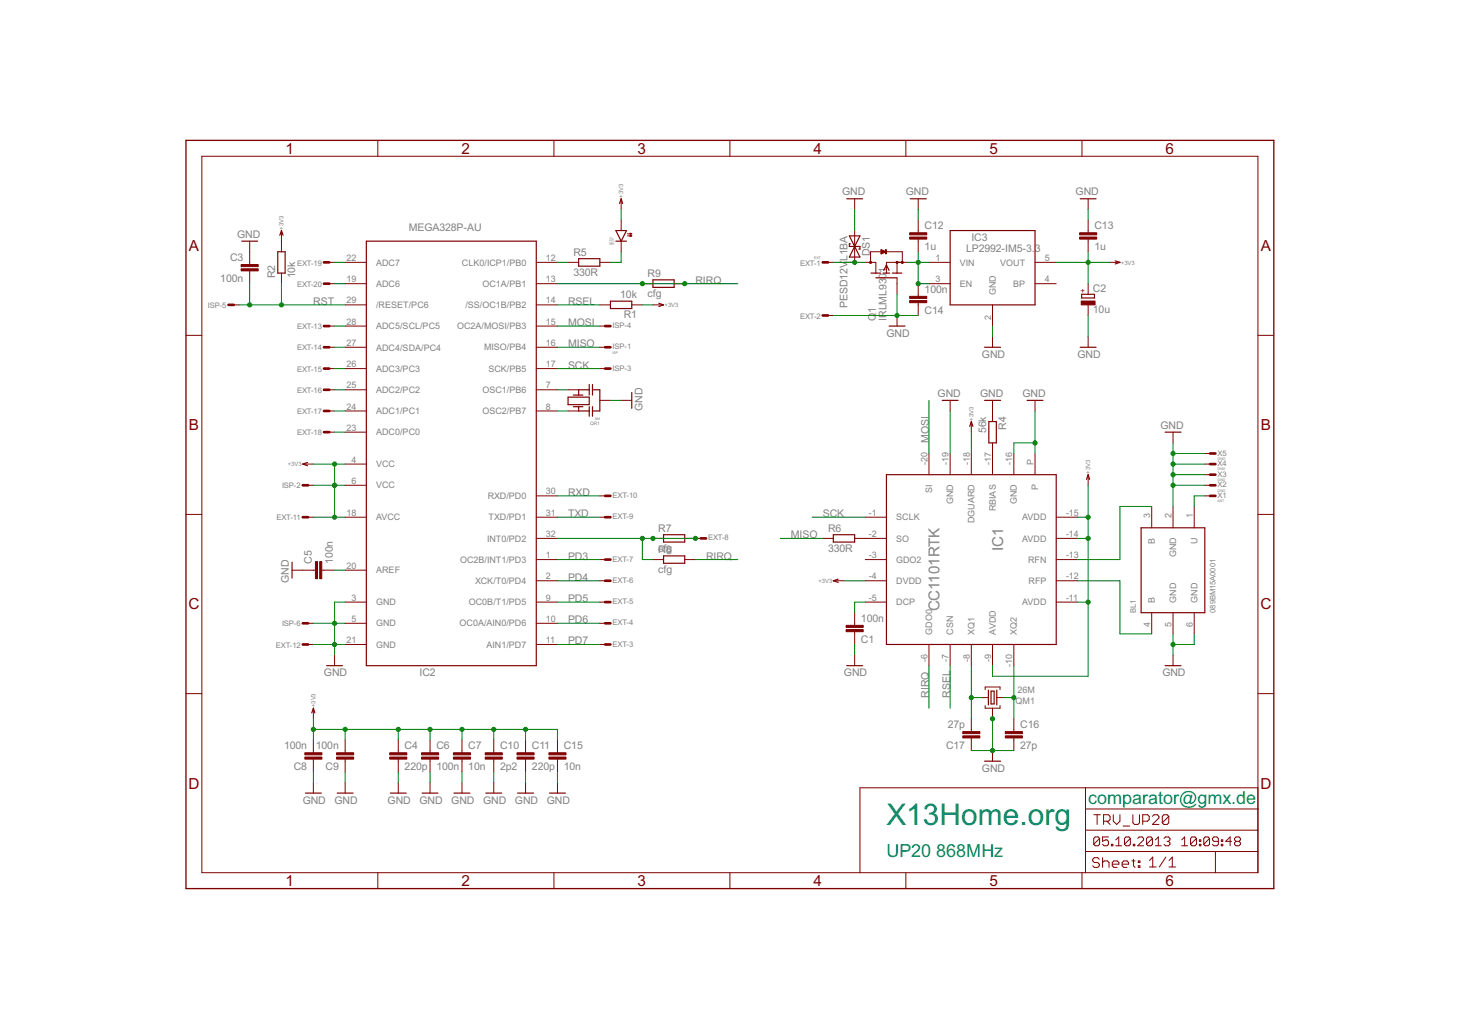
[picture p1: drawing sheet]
<svg xmlns="http://www.w3.org/2000/svg" width="210mm" height="148mm" viewBox="0 0 210 148" stroke-linecap="round" stroke-linejoin="round" font-family="sans-serif">
<g fill="none" stroke="#800000" stroke-width=".17">
<path d="M34.8 34.7h2.3M40 36.2h1v3.1h-1zM40.3 33.8l.2-.6 .2 .6M52.7 34.7h24.5v61.1h-24.5zM83.2 37.2h3.1v1.1h-3.1zM88.6 34.7h1.5M88.6 33.2h1.5l-.7 1.5zM89.1 29.3l.3-.7 .2 .7M121.8 28.6h2.3M122.2 33.9l1.5 3.1h-1.5l1.5-3.1zM122.3 35.1h-.1v.4h1.5v.3h-.2M125.3 39.3h1.4"/>
<path d="M126 40h3.1M127.1 39.3h.9M127.1 38.9l.4-.8 .4 .8M128.4 39.3h1.4M131 28.6h2.3M136.7 33.2h12.2v10.7h-12.2zM155.4 28.6h2.3M160.4 37.5l.7 .2-.7 .3M81.7 57.1h3.1v1.1h-3.1zM82.5 58.5h1.4M82.5 56.8h1.4M83.2 58.5v.6h1.6"/>
<path d="M84.8 56.1h-1.6v.7M84.8 55.3v1.5M84.8 58.5v1.4M85.2 56.1h1.1v3h-1.1M85.2 55.3v1.5M85.2 58.5v1.4M87.8 43.3h3.1v1.1h-3.1zM90.9 56.5v2.2M93.9 40.3h3.1v1h-3.1zM94.8 43.6l.7 .3-.7 .2M127.9 46.9h2.3M135.6 57.6h2.2"/>
<path d="M141.6 50h2.4M141.6 57.6h2.4M147.8 57.6h2.3M155.4 50h2.3M155.6 42.3h1.9v.6h-1.9zM44.2 66.5l-.6 .3 .6 .2M95.5 76.9h3v1.1h-3zM95.5 80h3v1h-3zM119.9 76.9h3.1v1.1h-3.1zM127.5 68.3h24.5v24.4h-24.5zM139.5 61.3l.2-.7 .3 .7M142.3 60.6h1v3.1h-1z"/>
<path d="M156.3 69l.2-.7 .3 .7M164.2 75.9h9.1v12.2h-9.1zM167.6 62.2h2.3M42 80.9v2.3M47 95.8h2.3M120.6 83.3l-.7 .2 .7 .3M121.8 95.8h2.3M142.2 99.3v2.1M142.6 99.4h.4v1.9h-.4zM143.4 99.3v2.1M167.6 95.8h2.3M43.9 114.1h2.3"/>
<path d="M44.9 102.6l.2-.7 .2 .7M48.5 114.1h2.3M56.2 114.1h2.2M60.7 114.1h2.3M65.3 114.1h2.3M69.9 114.1h2.3M74.5 114.1h2.3M79.1 114.1h2.2M141.6 109.5h2.4"/>
</g>
<g fill="none" stroke="#800000" stroke-width=".14">
<path d="M29 22.5h152v103h-152zM35.9 34.7v3.4M35.9 39v1.8M40.5 33.2v3M40.5 39.3v1.5M46.6 37.7h1.5M49.7 37.7h3M54.4 20.2v2.3M77.2 37.7h3M79.7 20.2v2.3M81.7 37.7h1.5M86.3 37.7h1.5"/>
<path d="M89.4 28.6v1.5M89.4 31.6v1.6M89.4 34.7v1.5M90.3 33.6h.6M90.3 33.9h.6M90.7 33.5l.2 .1-.2 .1zM90.7 33.8l.2 .1-.2 .1zM105 20.2v2.3M118.4 37.7h1.5M123 28.6v1.5M123 33.2v4.5M124.5 37.7h1.5v1.6"/>
<path d="M125.2 37.7v-1.5h4.6v1.5M126.8 35.9l.6 .3-.6 .3zM126.8 36.5h.1M126.8 36.4h.2M126.8 36.4h.3M126.8 36.3h.4M126.8 36.2h.5M126.8 36.1h.4M126.8 36.1h.3M126.8 36h.1M126.8 35.9h.1M129.1 37.7v1.6"/>
<path d="M130.3 20.2v2.3M130.6 37.7h-3.1v1.6M132.1 28.6v1.5M132.1 31.6v1.9M132.1 34.4v1.8M133.6 37.7h3.1M148.9 37.7h3.1M155.7 20.2v2.3M156.5 28.6v1.5M156.5 31.6v1.9M156.5 34.4v1.8M159.6 37.7h1.5"/>
<path d="M26.8 48.2h2.2M32.9 43.9h1.5M46.6 40.8h1.5M46.6 46.9h1.5M46.6 50h1.5M46.6 53h1.5M46.6 59.1h1.5M46.6 56.1h1.5M49.7 40.8h3M49.7 43.9h3M49.7 46.9h3M49.7 50h3"/>
<path d="M49.7 53h3M49.7 59.1h3M49.7 56.1h3M77.2 40.8h3M77.2 43.9h3M77.2 46.9h3M77.2 50h3M77.2 53h3M77.2 59.1h3M77.2 56.1h3M81.7 59.1h1.5M81.7 56.1h1.5"/>
<path d="M86.3 43.9h1.5M86.3 46.9h1.5M86.3 50h1.5M86.3 53h1.5M86.3 57.6h1.5M89.4 57.6h1.5M90.9 43.9h1.5M92.4 40.8h1.5M93.9 43.9h1.6M97 40.8h1.5M118.4 45.4h1.5M129.1 40v2.3"/>
<path d="M129.1 45.4v1.5M132.1 40.8v1.8M132.1 43.6v1.8M133.6 40.8h3.1M136.7 57.6v1.5M142.8 43.9v3M142.8 48.4v1.6M142.8 57.6v3M148.9 40.8h3.1M148.9 57.6v1.5M156.5 40.8v1.5M156.5 43.9v1.5"/>
<path d="M156.5 48.4v1.6M181 48.2h2.3M26.8 74h2.2M43.6 74.4h1.5M43.6 69.8h1.5M43.6 66.8h1.5M46.6 62.2h1.5M49.7 62.2h3M49.7 74.4h3M49.7 69.8h3M49.7 66.8h3M77.2 71.3h3"/>
<path d="M77.2 74.4h3M77.2 77.4h3M86.3 71.3h1.5M86.3 74.4h1.5M93.9 77.4h1.6M98.5 77.4h3.1M118.4 77.4h1.5M123 77.4h4.5M124.5 74.4h3M133.6 65.2v3.1M136.7 65.2v3.1M139.7 60.6v1.6"/>
<path d="M139.7 65.2v3.1M142.8 63.7v4.6M145.9 65.2v3.1M148.9 65.2v3.1M152 74.4h3M152 77.4h3M156.5 68.3v1.5M165.7 72.9v3M168.8 62.2v1.5M168.8 72.9v3M171.8 72.9v3M173.3 71.3h1.6"/>
<path d="M173.3 69.8h1.6M173.3 66.8h1.6M173.3 68.3h1.6M173.3 65.2h1.6M181 74h2.3M26.8 99.8h2.2M42 82h3.4M43.6 89.7h1.5M43.6 92.7h1.5M46.3 82h1.8M48.1 94.2v1.6M49.7 86.6h3"/>
<path d="M49.7 89.7h3M49.7 92.7h3M49.7 82h3M77.2 80.5h3M77.2 83.5h3M77.2 86.6h3M77.2 89.7h3M77.2 92.7h3M86.3 80.5h1.5M86.3 83.5h1.5M86.3 86.6h1.5M86.3 89.7h1.5"/>
<path d="M86.3 92.7h1.5M93.9 80.5h1.6M98.5 80.5h1.6M119.9 83.5h1.5M123 88.1v1.9M123 90.9v1.8M123 94.2v1.6M124.5 80.5h3M124.5 83.5h3M124.5 86.6h3M133.6 92.7v3.1M136.7 92.7v3.1"/>
<path d="M139.7 92.7v3.1M141.7 99.2v-.4h2.2v.4M142.8 92.7v3.1M145.9 92.7v3.1M152 80.5h3M152 83.5h3M152 86.6h3M165.7 88.1v3.1M168.8 88.1v3.1M168.8 94.2v1.6M171.8 88.1v3.1M181 99.8h2.3"/>
<path d="M45.1 101.9v1.5M45.1 106.4v1.9M45.1 109.2v1.8M45.1 112.6v1.5M49.7 106.4v1.9M49.7 109.2v1.8M49.7 112.6v1.5M57.3 106.4v1.9M57.3 109.2v1.8M57.3 112.6v1.5M61.9 106.4v1.9M61.9 109.2v1.8"/>
<path d="M61.9 112.6v1.5M66.5 106.4v1.9M66.5 109.2v1.8M66.5 112.6v1.5M71 106.4v1.9M71 109.2v1.8M71 112.6v1.5M75.6 106.4v1.9M75.6 109.2v1.8M75.6 112.6v1.5M80.2 106.4v1.9M80.2 109.2v1.8"/>
<path d="M80.2 112.6v1.5M139.7 103.4v1.8M139.7 106.2v1.8M141.3 100.4h.9M141.7 101.5v.4h2.2v-.4M142.8 101.9v1.5M142.8 108v1.5M143.4 100.4h.9M145.9 103.4v1.8M145.9 106.2v1.8M156.2 113.3v12.2M156.2 119.4h24.8"/>
<path d="M156.2 116.4h24.8M157.4 117.2h.9M157.8 117.2v1.4M158.8 118.1h.7l.2-.2v-.5l-.2-.2h-.7v1.4M159.2 118.1l.5 .5M160.2 117.2v.9l.5 .5 .4-.5v-.9M161.6 118.8h.9M163 117.2v1.2l.2 .2h.5l.2-.2v-1.2M164.4 118.1h.7l.2-.2v-.5l-.2-.2h-.7v1.4M165.8 117.4l.2-.2h.5l.2 .2v.3l-.9 .9h.9M168.1 117.4l-.2-.2h-.5l-.2 .2v1M168.1 117.4v1l-.2 .2h-.5l-.2-.2"/>
<path d="M168.1 117.4l-.9 1M181 113.3h-57.3v12.2M54.4 125.5v2.3M79.7 125.5v2.3M105 125.5v2.3M130.3 125.5v2.3M155.7 125.5v2.3M156.2 122.5h24.8M158.2 123.6l-.3-.2h-.5l-.2 .2v.2l.2 .3h.5l.3 .2v.2l-.3 .3h-.5l-.2-.3M158.2 120.6l-.2-.2h-.4l-.2 .2v.9M158.2 120.6v.9l-.2 .2h-.4l-.2-.2M158.2 120.6l-.8 .9"/>
<path d="M158.6 123.4v1.4M158.6 124.1l.3-.3h.4l.3 .3v.7M159.5 120.4h-.9v.6l.4-.2h.3l.2 .2v.5l-.2 .2h-.5l-.2-.2M159.9 121.5h.2v.2h-.2zM160 124.3h1v-.2l-.3-.3h-.4l-.3 .3v.4l.3 .3h.4M160.5 121.7h.9M160.5 120.8l.5-.4v1.3M161.4 124.3h1v-.2l-.3-.3h-.4l-.3 .3v.4l.3 .3h.4M162.6 120.6l-.8 .9M162.6 120.6l-.2-.2h-.4l-.2 .2v.9M162.6 120.6v.9l-.2 .2h-.4l-.2-.2M162.8 123.8h.5"/>
<path d="M163 121.5h.3v.2h-.3zM163.1 123.6v.9l.2 .3M163.7 120.6l.2-.2h.4l.2 .2v.2l-.8 .9h.8M163.8 123.8h.2v.3h-.2zM163.8 124.5h.2v.3h-.2zM165.4 123.8l.4-.5v1.4M165.4 124.7h.9M165.8 120.6l-.2-.2h-.4l-.2 .2v.9M165.8 120.6v.9l-.2 .2h-.4l-.2-.2M165.8 120.6l-.8 .9M166.2 121.7h.9M166.2 120.8l.4-.4v1.3"/>
<path d="M167.5 120.6l.2-.2h.4l.2 .2v.2l-.2 .2M167.7 123.3l-.9 1.4M167.9 121h.2M168.1 121l.2 .2v.3l-.2 .2h-.4l-.2-.2M168.2 124.7h.9M168.2 123.8l.5-.5v1.4M170 121.7h.9M170 120.8l.4-.4v1.3M172.1 120.6l-.2-.2h-.4l-.2 .2v.9M172.1 120.6v.9l-.2 .2h-.4l-.2-.2M172.1 120.6l-.8 .9M172.6 121.5h.2v.2h-.2z"/>
<path d="M172.6 120.8h.2v.2h-.2zM174 120.6l-.2-.2h-.4l-.2 .2v.9M174 120.6v.9l-.2 .2h-.4l-.2-.2M174 120.6l-.8 .9M174.9 122.5v3M175.3 121h-.7l-.2-.2v-.2l.2-.2h.5l.2 .2v.9l-.2 .2h-.5l-.2-.2M175.7 121.5h.2v.2h-.2zM175.7 120.8h.2v.2h-.2zM177.2 121h-.9l.7-.6v1.3M177.8 121l-.2-.2v-.2l.2-.2h.4l.3 .2v.2l-.3 .2M177.8 121l-.2 .2v.3l.2 .2h.4l.3-.2v-.3l-.3-.2M177.8 121h.4"/>
</g>
<g fill="#800000" stroke="#800000" stroke-width=".14">
<path d="M46 80.8h.3v2.4h-.3z"/>
<path d="M45.4 80.8h.3v2.4h-.3z"/>
<path d="M43.9 108.3h2.4v.3h-2.4z"/>
<path d="M43.9 108.9h2.4v.3h-2.4z"/>
<path d="M48.4 108.3h2.5v.3h-2.5z"/>
<path d="M48.4 108.9h2.5v.3h-2.5z"/>
<path d="M127.4 35.9h.1v.6h-.1z"/>
<path d="M130.9 34.1h2.4v.3h-2.4z"/>
<path d="M130.9 33.5h2.4v.3h-2.4z"/>
<path d="M155.3 34.1h2.5v.3h-2.5z"/>
<path d="M155.3 33.5h2.5v.3h-2.5z"/>
<path d="M130.9 42.6h2.4v.3h-2.4z"/>
<path d="M130.9 43.2h2.4v.3h-2.4z"/>
<path d="M155.6 43.3h1.9v.6h-1.9z"/>
<path d="M121.7 90h2.5v.3h-2.5z"/>
<path d="M121.7 90.6h2.5v.3h-2.5z"/>
<path d="M34.7 38.7h2.4v.3h-2.4z"/>
<path d="M34.7 38.1h2.4v.3h-2.4z"/>
<path d="M56.1 108.9h2.4v.3h-2.4z"/>
<path d="M56.1 108.3h2.4v.3h-2.4z"/>
<path d="M60.6 108.9h2.5v.3h-2.5z"/>
<path d="M60.6 108.3h2.5v.3h-2.5z"/>
<path d="M65.2 108.9h2.5v.3h-2.5z"/>
<path d="M65.2 108.3h2.5v.3h-2.5z"/>
<path d="M69.8 108.9h2.5v.3h-2.5z"/>
<path d="M69.8 108.3h2.5v.3h-2.5z"/>
<path d="M74.4 108.9h2.4v.3h-2.4z"/>
<path d="M74.4 108.3h2.4v.3h-2.4z"/>
<path d="M79 108.9h2.4v.3h-2.4z"/>
<path d="M79 108.3h2.4v.3h-2.4z"/>
<path d="M144.6 105.9h2.5v.3h-2.5z"/>
<path d="M144.6 105.2h2.5v.3h-2.5z"/>
<path d="M138.5 105.2h2.5v.3h-2.5z"/>
<path d="M138.5 105.9h2.5v.3h-2.5z"/>
</g>
<g fill="none" stroke="#800000" stroke-width=".38">
<path d="M46.6 37.7h.8M118.4 37.7h.7M32.9 43.9h.7M46.6 50h.8M46.6 53h.8M46.6 46.9h.8M46.6 56.1h.8M46.6 59.1h.8M46.6 40.8h.8M87.1 50h.7M87.1 53h.7M87.1 46.9h.7"/>
<path d="M118.4 45.4h.7M43.6 69.8h.7M43.6 74.4h.7M46.6 62.2h.8M87.1 71.3h.7M87.1 74.4h.7M100.8 77.4h.8M174.1 69.8h.8M174.1 71.3h.8M174.1 68.3h.8M174.1 66.8h.8M174.1 65.2h.8"/>
<path d="M43.6 89.7h.7M43.6 92.7h.7M87.1 89.7h.7M87.1 92.7h.7M87.1 86.6h.7M87.1 83.5h.7M87.1 80.5h.7"/>
</g>
<g fill="#800000" stroke="#800000" stroke-width=".14">
<path d="M125.1 37.6h.2v.3h-.2z" fill-rule="evenodd"/>
<path d="M129.7 37.6h.2v.3h-.2z" fill-rule="evenodd"/>
<path d="M128.9 37.6h.3v.3h-.3z" fill-rule="evenodd"/>
</g>
<path d="M26.8 20.2h156.5v107.6h-156.5z" fill="none" stroke="#800000" stroke-width=".19"/>
<g fill="none" stroke="#008000" stroke-width=".14">
<path d="M48.1 37.7h1.6M80.2 37.7h1.5M89.4 36.2v1.5h-1.6M89.4 30.1v1.5M119.9 37.7h4.6M123 30.1v3.1M130.6 37.7h3M132.1 30.1v1.5M132.1 36.2v4.6h1.5M152 37.7h7.6M156.5 30.1v1.5M156.5 36.2v4.6"/>
<path d="M34.4 43.9h15.3M35.9 40.8v3.1M40.5 40.8v3.1M48.1 46.9h1.6M48.1 53h1.6M48.1 50h1.6M48.1 59.1h1.6M48.1 56.1h1.6M48.1 40.8h1.6M80.2 43.9h6.1M80.2 46.9h6.1M80.2 53h6.1"/>
<path d="M80.2 50h6.1M80.2 59.1h1.5M80.2 56.1h1.5M80.2 40.8h26M87.8 57.6h1.6M92.4 43.9h1.5M119.9 45.4h12.2M129.1 42.3v3.1M133.6 57.6v7.6M136.7 59.1v6.1M142.8 46.9v1.5M148.9 59.1v6.1"/>
<path d="M156.5 45.4v3M45.1 66.8h4.6M45.1 69.8h4.6M45.1 74.4h4.6M48.1 66.8v7.6M48.1 62.2h1.6M80.2 74.4h6.1M80.2 77.4h19.9M80.2 71.3h6.1M92.4 77.4v3.1h1.5M112.3 77.4h6.1M116.8 74.4h7.7"/>
<path d="M139.7 62.2v3M148.9 63.7h-3v1.5M155 74.4h1.5M155 77.4h1.5M156.5 69.8v27.5h-13.7v-1.5M165.7 72.9h-4.6v7.6h-6.1M168.8 63.7v9.2M168.8 65.2h4.5M168.8 66.8h4.5M168.8 68.3h4.5M168.8 69.8h4.5M173.3 71.3h-1.5v1.6"/>
<path d="M45.1 89.7h4.6M45.1 92.7h4.6M48.1 82h1.6M49.7 86.6h-1.6v7.6M80.2 86.6h6.1M80.2 89.7h6.1M80.2 92.7h6.1M80.2 83.5h6.1M80.2 80.5h6.1M100.1 80.5h6.1M121.4 83.5h3.1M123 92.7v1.5"/>
<path d="M124.5 86.6h-1.5v1.5M133.6 95.8v6.1M136.7 95.8v6.1M139.7 95.8v7.6M145.9 95.8v7.6M155 86.6h1.5M155 83.5h6.1v7.7h4.6M168.8 91.2v3M171.8 91.2v1.5h-3M45.1 103.4v3M45.1 111v1.6M45.1 104.9h35.1v1.5"/>
<path d="M49.7 104.9v1.5M49.7 111v1.6M57.3 104.9v1.5M57.3 111v1.6M61.9 104.9v1.5M61.9 111v1.6M66.5 104.9v1.5M66.5 111v1.6M71 104.9v1.5M71 111v1.6M75.6 104.9v1.5M75.6 111v1.6"/>
<path d="M80.2 111v1.6M139.7 108h6.2M139.7 100.4h1.6M142.8 103.4v4.6M144.3 100.4h1.6"/>
</g>
<g fill="#008000" stroke="#008000" stroke-width=".14">
<circle cx="48.1" cy="89.7" r=".3"/>
<circle cx="48.1" cy="92.7" r=".3"/>
<circle cx="129.1" cy="45.4" r=".3"/>
<circle cx="168.8" cy="68.3" r=".3"/>
<circle cx="168.8" cy="69.8" r=".3"/>
<circle cx="168.8" cy="65.2" r=".3"/>
<circle cx="168.8" cy="66.8" r=".3"/>
<circle cx="148.9" cy="63.7" r=".3"/>
<circle cx="168.8" cy="92.7" r=".3"/>
<circle cx="142.8" cy="103.4" r=".3"/>
<circle cx="142.8" cy="108" r=".3"/>
<circle cx="45.1" cy="104.9" r=".3"/>
<circle cx="49.7" cy="104.9" r=".3"/>
<circle cx="57.3" cy="104.9" r=".3"/>
<circle cx="61.9" cy="104.9" r=".3"/>
<circle cx="66.5" cy="104.9" r=".3"/>
<circle cx="71" cy="104.9" r=".3"/>
<circle cx="75.6" cy="104.9" r=".3"/>
<circle cx="48.1" cy="69.8" r=".3"/>
<circle cx="48.1" cy="66.8" r=".3"/>
<circle cx="48.1" cy="74.4" r=".3"/>
<circle cx="156.5" cy="37.7" r=".3"/>
<circle cx="156.5" cy="74.4" r=".3"/>
<circle cx="156.5" cy="77.4" r=".3"/>
<circle cx="156.5" cy="86.6" r=".3"/>
<circle cx="35.9" cy="43.9" r=".3"/>
<circle cx="40.5" cy="43.9" r=".3"/>
<circle cx="132.1" cy="37.7" r=".3"/>
<circle cx="132.1" cy="40.8" r=".3"/>
<circle cx="92.4" cy="40.8" r=".3"/>
<circle cx="98.5" cy="40.8" r=".3"/>
<circle cx="92.4" cy="77.4" r=".3"/>
<circle cx="93.9" cy="77.4" r=".3"/>
<circle cx="100.1" cy="77.4" r=".3"/>
<circle cx="139.7" cy="100.4" r=".3"/>
<circle cx="145.9" cy="100.4" r=".3"/>
<circle cx="123" cy="37.7" r=".3"/>
</g>
<text font-size="4.8" fill="#008080" x="127.5" y="118.7">X13Home.org</text>
<g font-size="2.9" fill="#008080">
<text x="156.5" y="115.6">comparator@gmx.de</text>
<text x="127.5" y="123.2">UP20</text>
<text x="134.7" y="123.2">868MHz</text>
</g>
<g font-size="2.5" fill="#800000">
<text x="41.1" y="22.1">1</text>
<text x="66.4" y="22.1">2</text>
<text x="91.7" y="22.1">3</text>
<text x="117.1" y="22.1">4</text>
<text x="142.4" y="22.1">5</text>
<text x="167.7" y="22.1">6</text>
<text x="27.2" y="36.1">A</text>
<text x="181.4" y="36.1">A</text>
<text x="27.2" y="61.9">B</text>
<text x="181.4" y="61.9">B</text>
<text x="27.1" y="87.7">C</text>
<text x="181.3" y="87.7">C</text>
<text x="27.1" y="113.4">D</text>
<text x="181.3" y="113.4">D</text>
<text x="41.1" y="127.5">1</text>
<text x="66.4" y="127.5">2</text>
<text x="91.7" y="127.5">3</text>
<text x="117.1" y="127.5">4</text>
<text x="142.4" y="127.5">5</text>
<text x="167.7" y="127.5">6</text>
</g>
<g font-size="2.4" fill="#808080">
<text x="144.3" y="79.3" transform="rotate(-90 144.3 79.3)">IC1</text>
<text x="135.2" y="88" transform="rotate(-90 135.2 88)">CC1101RTK</text>
</g>
<g font-size="1.7" fill="#808080">
<text x="121.2" y="28.1">GND</text>
<text x="130.3" y="28.1">GND</text>
<text x="154.7" y="28.1">GND</text>
<text x="34.1" y="34.2">GND</text>
<text x="58.8" y="33.2">MEGA328P-AU</text>
<text x="133" y="36">1u</text>
<text x="133" y="32.9">C12</text>
<text x="139.7" y="34.7">IC3</text>
<text x="157.5" y="36">1u</text>
<text x="157.5" y="32.9">C13</text>
<text x="31.7" y="40.6">100n</text>
<text x="33.1" y="37.5">C3</text>
<text x="39.6" y="40" transform="rotate(-90 39.6 40)">R2</text>
<text x="42.5" y="40" transform="rotate(-90 42.5 40)">10k</text>
<text x="82.5" y="39.7">330R</text>
<text x="82.5" y="36.8">R5</text>
<text x="93.2" y="39.9">R9</text>
<text x="100" y="40.8">RIRQ</text>
<text x="121.9" y="37.6" transform="rotate(-90 121.9 37.6)">L1BA</text>
<text x="125.2" y="36.8" transform="rotate(-90 125.2 36.8)">DS1</text>
<text x="139" y="36.2">LP2992-IM5-3.3</text>
<text x="45.1" y="43.9">RST</text>
<text x="81.7" y="46.9">MOSI</text>
<text x="81.7" y="43.9">RSEL</text>
<text x="89.2" y="42.9">10k</text>
<text x="89.7" y="45.8">R1</text>
<text x="93.2" y="42.8">cfg</text>
<text x="121.9" y="44.3" transform="rotate(-90 121.9 44.3)">PESD12V</text>
<text x="126" y="46.1" transform="rotate(-90 126 46.1)">Q</text>
<text x="126" y="45" transform="rotate(-90 126 45)">1</text>
<text x="127.5" y="46.1" transform="rotate(-90 127.5 46.1)">IRLML9301</text>
<text x="133" y="42.1">100n</text>
<text x="133" y="45.1">C14</text>
<text x="157.2" y="45.1">10u</text>
<text x="157.2" y="42">C2</text>
<text x="81.7" y="53">SCK</text>
<text x="81.7" y="50">MISO</text>
<text x="127.5" y="48.4">GND</text>
<text x="141.3" y="51.5">GND</text>
<text x="155" y="51.5">GND</text>
<text x="92.4" y="59.1" transform="rotate(-90 92.4 59.1)">GND</text>
<text x="134.9" y="57.1">GND</text>
<text x="141" y="57.1">GND</text>
<text x="147.1" y="57.1">GND</text>
<text x="133.6" y="63.7" transform="rotate(-90 133.6 63.7)">MOSI</text>
<text x="141.9" y="62.3" transform="rotate(-90 141.9 62.3)">56k</text>
<text x="144.8" y="61.8" transform="rotate(-90 144.8 61.8)">R4</text>
<text x="167" y="61.7">GND</text>
<text x="81.7" y="71.3">RXD</text>
<text x="81.7" y="74.4">TXD</text>
<text x="94.7" y="76.5">R7</text>
<text x="113.8" y="77.4">MISO</text>
<text x="118.4" y="74.4">SCK</text>
<text x="119.1" y="76.5">R6</text>
<text x="41.6" y="83.8" transform="rotate(-90 41.6 83.8)">GND</text>
<text x="44.8" y="81.1" transform="rotate(-90 44.8 81.1)">C5</text>
<text x="47.9" y="81.1" transform="rotate(-90 47.9 81.1)">100n</text>
<text x="81.7" y="80.5">PD3</text>
<text x="81.7" y="83.6">PD4</text>
<text x="94.7" y="79.4">cfg</text>
<text x="94.7" y="82.5">cfg</text>
<text x="94.7" y="79.6">R8</text>
<text x="101.6" y="80.5">RIRQ</text>
<text x="119.1" y="79.4">330R</text>
<text x="81.7" y="89.7">PD6</text>
<text x="81.7" y="86.6">PD5</text>
<text x="123.9" y="89.4">100n</text>
<text x="81.7" y="92.7">PD7</text>
<text x="123.9" y="92.5">C1</text>
<text x="46.6" y="97.3">GND</text>
<text x="60.3" y="97.3">IC2</text>
<text x="121.4" y="97.3">GND</text>
<text x="133.6" y="100.3" transform="rotate(-90 133.6 100.3)">RIRQ</text>
<text x="136.7" y="100.3" transform="rotate(-90 136.7 100.3)">RSEL</text>
<text x="167.2" y="97.3">GND</text>
<text x="40.9" y="107.7">100n</text>
<text x="45.4" y="107.7">100n</text>
<text x="58.2" y="107.7">C4</text>
<text x="62.8" y="107.7">C6</text>
<text x="67.4" y="107.7">C7</text>
<text x="72" y="107.7">C10</text>
<text x="76.5" y="107.7">C11</text>
<text x="81.1" y="107.7">C15</text>
<text x="136.1" y="107.7">C17</text>
<text x="136.4" y="104.7">27p</text>
<text x="146.8" y="107.7">27p</text>
<text x="146.8" y="104.7">C16</text>
<text x="42.3" y="110.8">C8</text>
<text x="46.8" y="110.8">C9</text>
<text x="58.2" y="110.8">220p</text>
<text x="62.8" y="110.8">100n</text>
<text x="67.4" y="110.8">10n</text>
<text x="72" y="110.8">2p2</text>
<text x="76.5" y="110.8">220p</text>
<text x="81.1" y="110.8">10n</text>
<text x="141.3" y="111">GND</text>
<text x="43.6" y="115.6">GND</text>
<text x="48.1" y="115.6">GND</text>
<text x="55.8" y="115.6">GND</text>
<text x="60.3" y="115.6">GND</text>
<text x="64.9" y="115.6">GND</text>
<text x="69.5" y="115.6">GND</text>
<text x="74.1" y="115.6">GND</text>
<text x="78.7" y="115.6">GND</text>
</g>
<g font-size="1.4" fill="#808080">
<text x="49.9" y="40.6">19</text>
<text x="49.9" y="37.5">22</text>
<text x="54.1" y="41.3">ADC6</text>
<text x="54.1" y="38.2">ADC7</text>
<text x="66.5" y="38.2">CLK0/ICP1/PB0</text>
<text x="69.4" y="41.3">OC1A/PB1</text>
<text x="78.5" y="37.5">12</text>
<text x="78.5" y="40.6">13</text>
<text x="134.6" y="40.6">3</text>
<text x="134.6" y="37.5">1</text>
<text x="138.1" y="41.3">EN</text>
<text x="138.1" y="38.2">VIN</text>
<text x="143.9" y="38.2">VOUT</text>
<text x="145.8" y="41.3">BP</text>
<text x="150.3" y="37.5">5</text>
<text x="150.3" y="40.6">4</text>
<text x="49.9" y="46.7">28</text>
<text x="49.9" y="43.6">29</text>
<text x="54.1" y="47.4">ADC5/SCL/PC5</text>
<text x="54.1" y="44.3">/RESET/PC6</text>
<text x="65.8" y="47.4">OC2A/MOSI/PB3</text>
<text x="67" y="44.3">/SS/OC1B/PB2</text>
<text x="78.5" y="43.6">14</text>
<text x="78.5" y="46.7">15</text>
<text x="142.6" y="46" transform="rotate(-90 142.6 46)">2</text>
<text x="143.3" y="42.5" transform="rotate(-90 143.3 42.5)">GND</text>
<text x="49.9" y="52.8">26</text>
<text x="49.9" y="49.7">27</text>
<text x="54.1" y="53.5">ADC3/PC3</text>
<text x="54.1" y="50.4">ADC4/SDA/PC4</text>
<text x="69.6" y="50.4">MISO/PB4</text>
<text x="70.3" y="53.5">SCK/PB5</text>
<text x="78.5" y="49.7">16</text>
<text x="78.5" y="52.8">17</text>
<text x="49.9" y="58.9">24</text>
<text x="49.9" y="55.9">25</text>
<text x="54.1" y="59.6">ADC1/PC1</text>
<text x="54.1" y="56.5">ADC2/PC2</text>
<text x="69.4" y="59.6">OSC2/PB7</text>
<text x="69.4" y="56.5">OSC1/PB6</text>
<text x="78.5" y="58.9">8</text>
<text x="78.5" y="55.9">7</text>
<text x="49.9" y="62">23</text>
<text x="54.1" y="62.6">ADC0/PC0</text>
<text x="50.6" y="69.6">6</text>
<text x="50.6" y="66.5">4</text>
<text x="54.1" y="70.3">VCC</text>
<text x="54.1" y="67.2">VCC</text>
<text x="70.2" y="71.8">RXD/PD0</text>
<text x="78.5" y="71.1">30</text>
<text x="133.4" y="66.9" transform="rotate(-90 133.4 66.9)">-20</text>
<text x="134.1" y="70.9" transform="rotate(-90 134.1 70.9)">SI</text>
<text x="136.5" y="66.9" transform="rotate(-90 136.5 66.9)">-19</text>
<text x="139.5" y="66.9" transform="rotate(-90 139.5 66.9)">-18</text>
<text x="142.6" y="66.9" transform="rotate(-90 142.6 66.9)">-17</text>
<text x="145.6" y="66.9" transform="rotate(-90 145.6 66.9)">-16</text>
<text x="148.7" y="66.9" transform="rotate(-90 148.7 66.9)">P</text>
<text x="149.4" y="70.6" transform="rotate(-90 149.4 70.6)">P</text>
<text x="49.9" y="74.2">18</text>
<text x="54.1" y="74.8">AVCC</text>
<text x="70.1" y="77.9">INT0/PD2</text>
<text x="70.3" y="74.8">TXD/PD1</text>
<text x="78.5" y="74.2">31</text>
<text x="78.5" y="77.2">32</text>
<text x="125" y="74.2">-1</text>
<text x="125" y="77.2">-2</text>
<text x="128.9" y="74.8">SCLK</text>
<text x="128.9" y="77.9">SO</text>
<text x="137.1" y="72.5" transform="rotate(-90 137.1 72.5)">GND</text>
<text x="140.2" y="75.3" transform="rotate(-90 140.2 75.3)">DGUARD</text>
<text x="143.3" y="73.6" transform="rotate(-90 143.3 73.6)">RBIAS</text>
<text x="146.3" y="72.5" transform="rotate(-90 146.3 72.5)">GND</text>
<text x="147.1" y="77.9">AVDD</text>
<text x="147.1" y="74.8">AVDD</text>
<text x="153.4" y="77.2">-14</text>
<text x="153.4" y="74.2">-15</text>
<text x="165.5" y="74.5" transform="rotate(-90 165.5 74.5)">3</text>
<text x="168.5" y="74.5" transform="rotate(-90 168.5 74.5)">2</text>
<text x="171.6" y="74.5" transform="rotate(-90 171.6 74.5)">1</text>
<text x="49.9" y="81.8">20</text>
<text x="54.1" y="82.5">AREF</text>
<text x="66.2" y="80.9">OC2B/INT1/PD3</text>
<text x="78.5" y="80.3">1</text>
<text x="78.5" y="83.3">2</text>
<text x="125" y="80.3">-3</text>
<text x="125" y="83.3">-4</text>
<text x="128.9" y="81">GDO2</text>
<text x="147.9" y="80.9">RFN</text>
<text x="153.4" y="83.3">-12</text>
<text x="153.4" y="80.3">-13</text>
<text x="166.2" y="78.2" transform="rotate(-90 166.2 78.2)">B</text>
<text x="169.2" y="80.2" transform="rotate(-90 169.2 80.2)">GND</text>
<text x="172.3" y="78.3" transform="rotate(-90 172.3 78.3)">U</text>
<text x="50.6" y="89.4">5</text>
<text x="50.6" y="86.4">3</text>
<text x="54.1" y="87.1">GND</text>
<text x="67.5" y="87.1">OC0B/T1/PD5</text>
<text x="68.4" y="84">XCK/T0/PD4</text>
<text x="78.5" y="86.4">9</text>
<text x="78.5" y="89.4">10</text>
<text x="125" y="86.4">-5</text>
<text x="128.9" y="84">DVDD</text>
<text x="128.9" y="87.1">DCP</text>
<text x="147.1" y="87.1">AVDD</text>
<text x="148" y="84">RFP</text>
<text x="153.4" y="86.4">-11</text>
<text x="166.2" y="86.7" transform="rotate(-90 166.2 86.7)">B</text>
<text x="169.2" y="86.7" transform="rotate(-90 169.2 86.7)">GND</text>
<text x="172.3" y="86.7" transform="rotate(-90 172.3 86.7)">GND</text>
<text x="49.9" y="92.5">21</text>
<text x="54.1" y="93.2">GND</text>
<text x="54.1" y="90.1">GND</text>
<text x="66.1" y="90.1">OC0A/AIN0/PD6</text>
<text x="70" y="93.2">AIN1/PD7</text>
<text x="78.5" y="92.5">11</text>
<text x="133.4" y="95.3" transform="rotate(-90 133.4 95.3)">-6</text>
<text x="134.1" y="91.3" transform="rotate(-90 134.1 91.3)">GDO0</text>
<text x="136.5" y="95.3" transform="rotate(-90 136.5 95.3)">-7</text>
<text x="137.1" y="91.3" transform="rotate(-90 137.1 91.3)">CSN</text>
<text x="139.5" y="95.3" transform="rotate(-90 139.5 95.3)">-8</text>
<text x="140.2" y="91.3" transform="rotate(-90 140.2 91.3)">XQ1</text>
<text x="142.6" y="95.3" transform="rotate(-90 142.6 95.3)">-9</text>
<text x="143.3" y="91.3" transform="rotate(-90 143.3 91.3)">AVDD</text>
<text x="145.6" y="96" transform="rotate(-90 145.6 96)">-10</text>
<text x="146.3" y="91.3" transform="rotate(-90 146.3 91.3)">XQ2</text>
<text x="165.5" y="90.3" transform="rotate(-90 165.5 90.3)">4</text>
<text x="168.5" y="90.3" transform="rotate(-90 168.5 90.3)">5</text>
<text x="171.6" y="90.3" transform="rotate(-90 171.6 90.3)">6</text>
<text x="146.1" y="101.3">QM1</text>
<text x="146.4" y="99.7">26M</text>
</g>
<g font-size="1.2" fill="#808080">
<text x="42.7" y="38.2">EXT-19</text>
<text x="42.7" y="41.3">EXT-20</text>
<text x="115.1" y="38.2">EXT-1</text>
<text x="29.9" y="44.3">ISP-5</text>
<text x="42.7" y="47.4">EXT-13</text>
<text x="88.1" y="47.2">ISP-4</text>
<text x="115.1" y="45.8">EXT-2</text>
<text x="42.7" y="50.4">EXT-14</text>
<text x="42.7" y="53.5">EXT-15</text>
<text x="88.1" y="50.3">ISP-1</text>
<text x="88.1" y="53.3">ISP-3</text>
<text x="42.7" y="56.5">EXT-16</text>
<text x="42.7" y="59.6">EXT-17</text>
<text x="42.7" y="62.6">EXT-18</text>
<text x="175.2" y="65.5">X5</text>
<text x="40.6" y="70.3">ISP-2</text>
<text x="88.1" y="71.6">EXT-10</text>
<text x="175.2" y="71.6">X1</text>
<text x="175.2" y="70.1">X2</text>
<text x="175.2" y="68.6">X3</text>
<text x="175.2" y="67.1">X4</text>
<text x="39.8" y="74.8">EXT-11</text>
<text x="88.1" y="74.7">EXT-9</text>
<text x="101.9" y="77.7">EXT-8</text>
<text x="88.1" y="83.9">EXT-6</text>
<text x="88.1" y="80.8">EXT-7</text>
<text x="88.1" y="90">EXT-4</text>
<text x="88.1" y="86.9">EXT-5</text>
<text x="163.4" y="88.1" transform="rotate(-90 163.4 88.1)">BL1</text>
<text x="174.9" y="88.1" transform="rotate(-90 174.9 88.1)">089BM15A0001</text>
<text x="39.7" y="93.2">EXT-12</text>
<text x="40.6" y="90.1">ISP-6</text>
<text x="88.1" y="93">EXT-3</text>
</g>
<text font-size="1.2" fill="#800000" x="156.2" y="42.1" transform="rotate(-90 156.2 42.1)">+</text>
<g font-size="1" fill="#808080">
<text x="89.7" y="28.4" transform="rotate(-90 89.7 28.4)">+3V3</text>
<text x="40.8" y="33" transform="rotate(-90 40.8 33)">+3V3</text>
<text x="161.3" y="38.1">+3V3</text>
<text x="95.6" y="44.2">+3V3</text>
<text x="140.1" y="60.5" transform="rotate(-90 140.1 60.5)">+3V3</text>
<text x="41.4" y="67.1">+3V3</text>
<text x="156.8" y="68.1" transform="rotate(-90 156.8 68.1)">+3V3</text>
<text x="117.8" y="83.9">+3V3</text>
<text x="45.4" y="101.7" transform="rotate(-90 45.4 101.7)">+3V3</text>
</g>
<text font-size=".8" fill="#808080" x="84.9" y="61.1">QR1</text>
<g font-size=".6" fill="#808080">
<text x="88.1" y="35.3" transform="rotate(-90 88.1 35.3)">LED1</text>
<text x="117.1" y="37.2">EXT</text>
<text x="88.1" y="50.9">ISP</text>
<text x="85.6" y="60.4">8M</text>
<text x="175.2" y="70.7">GND</text>
<text x="175.2" y="69.2">GND</text>
<text x="175.2" y="67.7">GND</text>
<text x="175.2" y="66.1">GND</text>
<text x="175.2" y="72.3">ANT</text>
</g>
<text font-size=".4" fill="#808080" x="88.4" y="35.2" transform="rotate(-90 88.4 35.2)">LEDR</text>
</svg>
